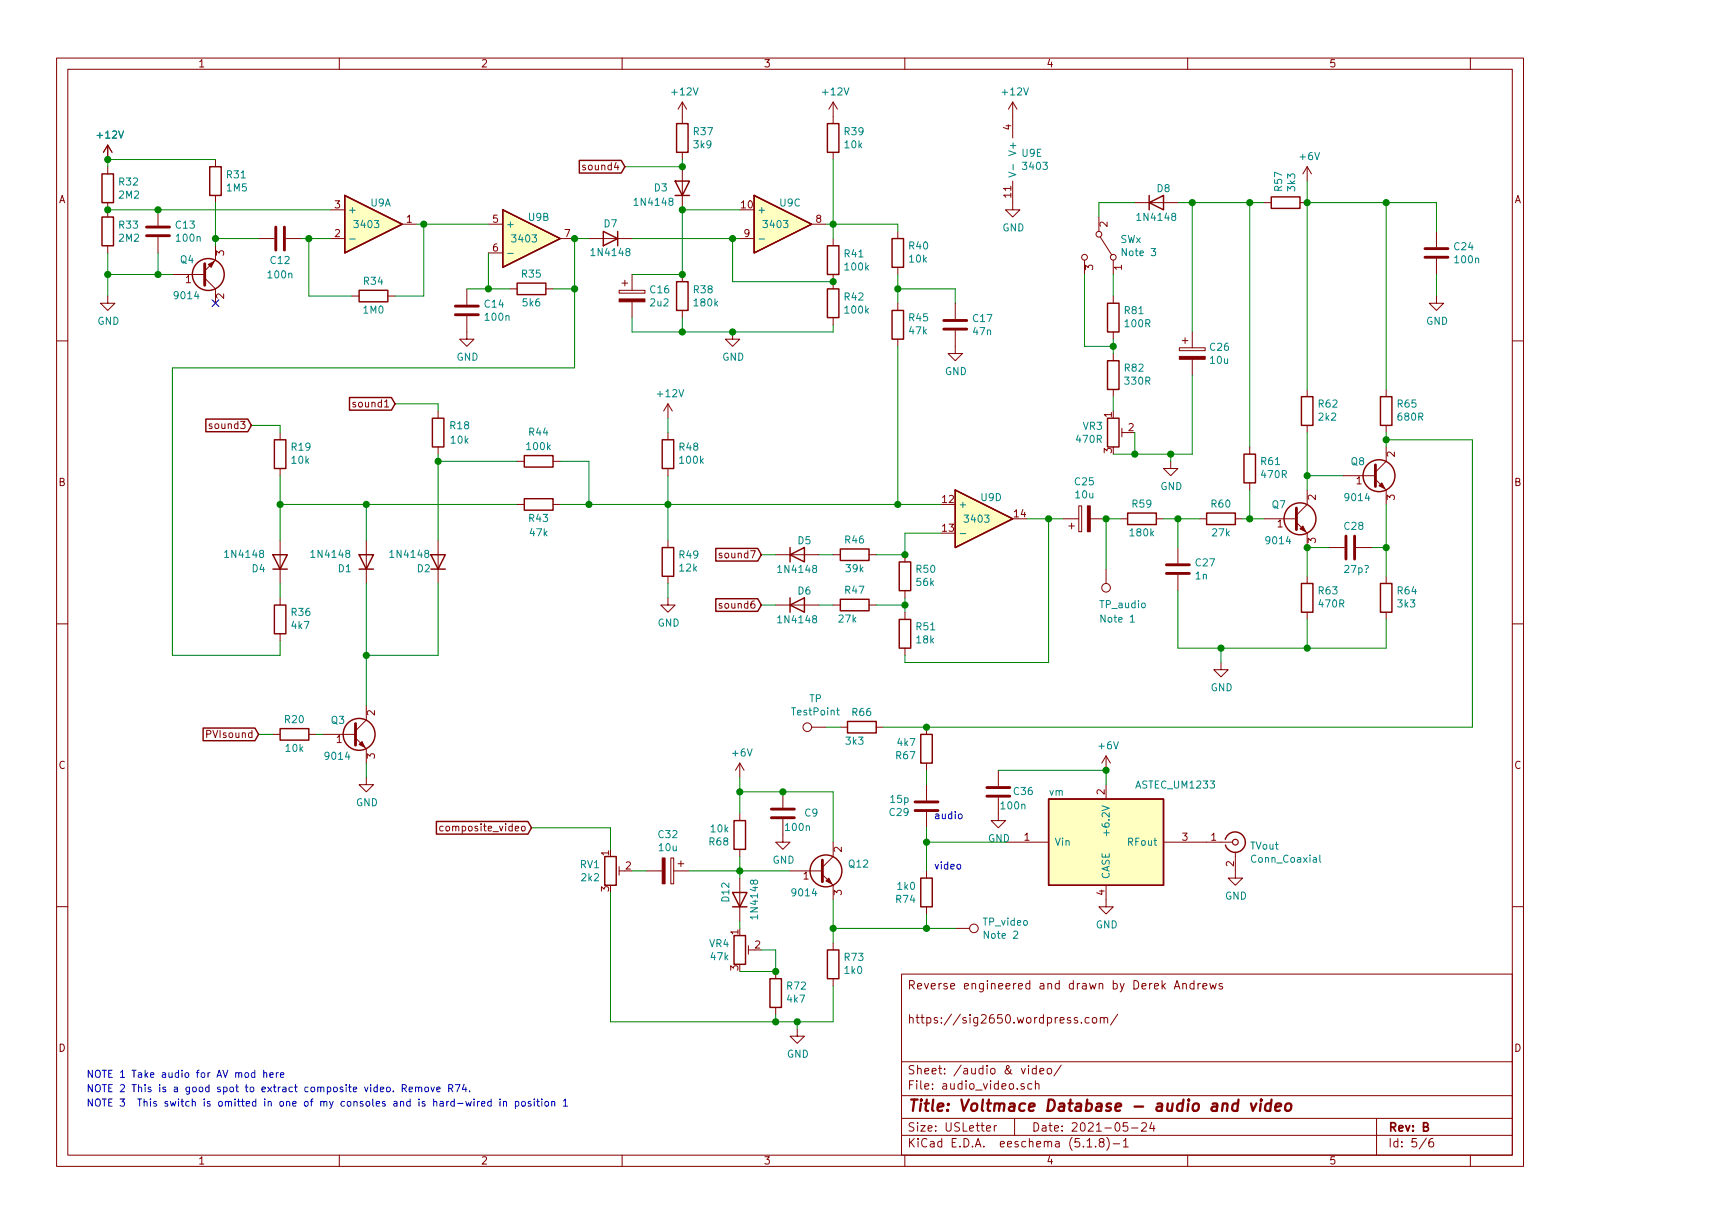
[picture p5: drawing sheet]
<svg xmlns="http://www.w3.org/2000/svg" width="297mm" height="210mm" viewBox="0 0 297 210" stroke-linecap="round" stroke-linejoin="round" font-family="sans-serif">
<g fill="none" stroke="#840000" stroke-width=".17">
<path d="M9.7 10h252.3v190.5h-252.3zM11.7 11.9h248.4v186.7h-248.4zM58.4 10v1.9M107 10v1.9M117.4 17.5l-.8 1.3M117.4 17.5v3.7M117.4 17.5l.7 1.3M143.3 17.5v3.7M143.3 17.5l-.7 1.3M143.3 17.5l.7 1.3M155.6 10v1.9M174.2 17.5v6.2"/>
<path d="M174.2 17.5l-.8 1.3M174.2 17.5l.7 1.3M204.3 10v1.9M252.9 10v1.9M18.5 25l-.7 1.2M18.5 25v2.4M18.5 28.7v1.2M18.5 34.8v2.5M18.5 25l.8 1.2M27.2 36.1v2.7M37.1 27.4v1.3M37.1 33.6v1.2"/>
<path d="M56.8 36.1h2.5M69.2 38.5h2.4M84 38.5h2.5M117.4 26.2v1.2M117.4 28.7v7.4M139.6 38.5h2.5M143.3 26.2v1.2M154.4 39.8v1.2M174.2 31.1v5h1.2l-1.2 1.2-1.3-1.2h1.3M189 37.3v2.5M195.2 34.8h7.4M217.4 34.8h1.3"/>
<path d="M223.6 34.8h1.2M224.8 28.7l-.7 1.2M224.8 28.7v2.4M224.8 28.7l.8 1.2M247.1 39.8v2.7M9.7 58.6h2M18.5 50.9v1.2h1.3l-1.3 1.3-1.2-1.3h1.2M18.5 42.2v1.3M27.2 40.8v2.7M29.6 47.2h5.6M35.2 47.8l1.9 1.9v2.4M37.1 42.2v2.5l-1.9 1.9"/>
<path d="M44.5 41h2.7M49.2 41h2.7M56.8 41h2.5M60.5 50.9h1.3M66.7 50.9h1.2M80.3 54.4v3.9h1.2l-1.2 1.2-1.2-1.2h1.2M80.3 49.7v2.7M84 43.5h2.5M87.7 49.7h1.2M93.9 49.7h1.2M96.4 41h2.4M101.3 41h7.4"/>
<path d="M106.5 49.9h4.4v.5h-4.4zM107 48.7h1M107.5 48.2v1M108.7 47.2v2.7M108.7 51.9v2.7M117.4 47.2v1.2M117.4 53.4v1.2M126 57.1v1.2h1.2l-1.2 1.2-1.2-1.2h1.2M127.2 41h2.5M143.3 41v1.2M143.3 47.2v2.5M143.3 54.6v1.2"/>
<path d="M154.4 46v1.2M154.4 52.1v1.3M154.4 58.3v1.2M164.3 56.8v4h1.2l-1.2 1.2-1.2-1.2h1.2M164.3 52.1v2.8M186.5 44.7v2.5M189.3 40.8l1.9 3.1M191.5 44.7v2.5M191.5 50.9v1.2M191.5 57.1v1.2M202.8 59.8h4.5v.5h-4.5zM203.3 58.6h1"/>
<path d="M203.8 58.1v1M205.1 57.1v2.7M247.1 50.9v1.2h1.2l-1.2 1.3-1.3-1.3h1.3M247.1 44.5v2.7M260.1 58.6h1.9M48.2 74.4v1.2M75.4 70.7v1.2M75.4 76.8v1.3M88.9 79.3h1.3M95.1 79.3h1.3M114.9 69.4v2.5M114.9 74.4v1.2"/>
<path d="M114.9 69.4l-.8 1.3M114.9 69.4l.7 1.3M191.5 60.8v1.2M191.5 67v1.2M193 73.6v1.5M193 74.4h.9M201.4 79.3v1.2h1.2l-1.2 1.3-1.3-1.3h1.3M205.1 61.8v2.7M214.9 76.8v1.3M224.8 67v1.2M224.8 73.1v1.3M238.4 76.8v2.5l-1.8 1.9"/>
<path d="M238.4 67v1.2M238.4 73.1v1.3M48.2 80.5v1.3M48.2 92.9v7.4M63 92.9v7.4M75.4 92.9v7.4M88.9 86.7h1.3M95.1 86.7h1.3M114.9 80.5v1.3M114.9 92.9v1.2M114.9 99.1v1.2M133.4 95.4h7.4"/>
<path d="M143.3 95.4h1.2M149.5 95.4h1.2M155.7 95.4v1.2M182.8 89.2h2.7M183.8 90.4h1M184.3 89.9v1M185.5 87h.5v4.4h-.5zM187.5 89.2h2.7M190.2 97.8v2.5M192.7 89.2h1.2M198.9 89.2h1.2M202.6 94.1v2.8"/>
<path d="M202.6 98.8v2.7M206.3 89.2h1.2M212.5 89.2h1.2M214.9 83v1.3M217.4 89.2h5.6M223 89.8l1.8 1.9v2.4M224.8 84.3v2.4l-1.8 1.9M224.8 99.1v1.2M228.5 94.1h2.8M231 81.8h5.6M233.2 94.1h2.7M236.6 82.4l1.8 1.9v2.4"/>
<path d="M238.4 99.1v1.2M9.7 107.3h2M48.2 102.8v1.2M48.2 109v1.2M114.9 102.8v1.2h1.2l-1.2 1.3-1.2-1.3h1.2M133.4 104h7.4M143.3 104h1.2M149.5 104h1.2M155.7 101.5v1.3M155.7 105.3v1.2M155.7 111.4v1.3M210 113.9v1.2h1.2l-1.2 1.3-1.2-1.3h1.2"/>
<path d="M224.8 105.3v1.2M238.4 105.3v1.2M260.1 107.3h1.9M46.9 126.3h1.3M53.1 126.3h1.3M55.6 126.3h5.5M61.1 126.9l1.9 1.8v2.5M63 133.7v1.2h1.2l-1.2 1.2-1.2-1.2h1.2M63 121.3v2.5l-1.9 1.8M127.2 131.2v2.5M127.2 139.8v1.3M127.2 131.2l-.7 1.2"/>
<path d="M127.2 131.2l.8 1.2M134.7 136.1v2.8M139.6 125h2.5M144.5 125h1.3M150.7 125h1.2M159.4 125v1.3M159.4 131.2v1.2M159.4 134.9v2.7M159.4 139.6v2.7M171.7 137.1v4h1.2l-1.2 1.2-1.2-1.2h1.2M171.7 132.4v2.7M190.2 130v2.4"/>
<path d="M190.2 134.9v2.5M190.2 130l-.7 1.2M190.2 130l.8 1.2M9.7 155.9h2M76.2 142.1l-.4-.1-.2 .3 .2 .5h.4M89.7 142.2l.2-.2 .4 .2v.4l-.1 .2-.3 .1-.2-.2zM106.5 149.7h1M106.5 149v1.5M111.2 149.7h2.7M115.4 147.5h.5v4.4h-.5zM115.9 149.7h2.7M116.6 148.5h1"/>
<path d="M117.1 148v1M127.2 146v1.3M127.2 151v7.4M134.7 140.8v4h1.2l-1.2 1.2-1.3-1.2h1.3M135.9 149.7h5.5M141.4 150.3l1.9 1.9v2.5M143.3 144.8v2.5l-1.9 1.8M159.4 149.7v1.3M159.4 155.9v1.2M164.3 159.6h2.5M172.9 144.8h7.5M190.2 152.2v3.7h1.3l-1.3 1.2-1.2-1.2h1.2"/>
<path d="M200.1 144.8h11.9M212.5 146.5v4.5h1.2l-1.2 1.2-1.3-1.2h1.3M260.1 155.9h1.9M128.7 162.6v1.5M128.7 163.3h1M133.4 167v1.3M133.4 173.2v1.2M137.1 176.9v1.2h1.3l-1.3 1.3-1.2-1.3h1.2M143.3 162.1v1.2M143.3 168.3v1.2M155.1 167.5h105v31.1h-105zM185.3 175l-.3-.1-.2 .2v.2l.5 .2v.3h-.5"/>
<path d="M186 175.8v.1M187.3 175l-.4-.1-.3 .3 .2 .6h.5M187.9 175l.3-.1 .4 .1v.6l-.1 .2-.3 .1-.3-.1zM189.3 175a.36 .36 0 0 1 .6 .1v.8M189.3 174.9v1M189.9 175.1l.2-.2 .3 .1 .1 .9M192.2 174.4l-1.2 1.8M202 170l.4-1.4 .5 1.4M202.1 169.6h.7M203.4 169.2l.1-.1a.36 .36 0 0 1 .6 .2v.7M203.4 169.1v.9M205.4 169.1h-.5l-.2 .2v.6l.2 .1h.5"/>
<path d="M205.4 168.6v1.4M206.1 169.1v.9M206.5 169.1l-.4 .2M206.9 169.6l.7-.2-.1-.3h-.4l-.2 .2 .1 .7h.5M208.1 169.1l.3 .9 .2-.7 .3 .7 .3-.9M210.2 169.1a.34 .34 0 0 0-.5 .2l.6 .5-.2 .2h-.4M58.4 198.6v1.9M107 198.6v1.9M155.1 195.2h105M155.1 192.3h105M155.1 188.4h105M155.1 182.5h105"/>
<path d="M155.6 198.6v1.9M169.7 194l.7-.1-.1-.3-.4-.1-.2 .2 .1 .7h.5M171 193.5v1M171.4 193.5l-.3 .1-.1 .2M174.5 192.3v2.9M176.1 186.4l-.3-.1-.2 .2 .1 .2 .4 .1v.4h-.5M176.9 183.2v.1M176.9 183.7v.9M177.5 186.4l-.5-.1-.2 .3 .1 .6h.6M178.1 186.4l.2-.1 .4 .1v.9M178.1 185.8v1.5M178.2 183.7h-.4l-.3 .2 .1 .6 .2 .1h.4"/>
<path d="M178.2 183.2v1.4M178.9 184.2l.6-.2v-.3h-.5l-.1 .2v.7h.6M180.2 183.8l.2-.1 .4 .1v.7l-.2 .1-.4-.1zM182.5 183.1l-1.2 1.9M187 196.1l.4-.4v1.5M187 197.2h.8M188.4 197.1v.1M189.3 196.3l-.2-.2v-.2l.2-.2 .4 .1 .2 .2-.1 .2-.6 .2a.47 .47 0 0 0-.1 .7l.2 .1 .5-.1a.47 .47 0 0 0-.2-.8M190.4 195.5a1.66 1.66 0 0 1 0 2.3M191.5 196.6h1.1M193.2 196.1l.4-.4v1.5M193.2 197.2h.8"/>
<path d="M193.9 193h-.7v.7l.2-.1h.5l.1 .3-.1 .4-.2 .2-.5-.2M194.6 193.9h1.1M196.4 193.2l.2-.2h.3l.2 .2 .1 .2-.1 .2-.8 .9h.9M198.1 192.9l-.3 1.1h.8M198.4 193.5v1M204.3 198.6v1.9M236.8 192.3v6.3M245.3 195.7l-1.2 1.8M246.4 195.7a.6 .6 0 0 0-.6 .6v.8l.3 .1 .4-.1 .1-.5-.2-.3h-.3l-.3 .3M252.9 198.6v1.9"/>
<circle cx="186.5" cy="44.2" r=".49"/>
<circle cx="189" cy="40.3" r=".49"/>
<circle cx="191.5" cy="44.2" r=".49"/>
<circle cx="190.2" cy="101.1" r=".74"/>
<circle cx="138.9" cy="125" r=".74"/>
<circle cx="167.5" cy="159.6" r=".74"/>
</g>
<path d="M212.9 189.8a.67 .67 0 0 0-.9 .3l-.1 .5 .2 .3 .1 .1 .6-.1M213 189l-.2 2M215.2 189.7l.3 1.3 .6-1.3M216.9 189.7l-.2 1.3M216.9 189l-.1 .1 .1 .1 .1-.1-.1-.1v.2M218.6 189.8a.67 .67 0 0 0-1 .3v.5l.1 .3 .2 .1 .6-.1M218.7 189l-.2 2M219.4 190.3l.9-.2v-.3l-.6-.1-.3 .3v.9l.2 .1 .5-.1M221.3 189.8a.51 .51 0 0 1 .8 .3l-.1 .5a.53 .53 0 0 1-.5 .4 .53 .53 0 0 1-.5-.4l.1-.5z" fill="none" stroke="#840000" stroke-width=".4"/>
<g fill="none" stroke="#840000" stroke-width=".25">
<path d="M17.5 29.9h2v4.9h-2zM17.5 37.3h2v4.9h-2zM36.1 28.7h1.9v4.9h-1.9zM59.3 33.6l9.9 4.9-9.9 5zM86.5 36.1l9.9 4.9-9.9 5zM99.6 27.6h7.3l.6 1.1-.6 1h-7.3zM103.8 39.8l2.4 1.2-2.4 1.2zM106.2 39.8v2.4M116.1 31.1h2.5l-1.2 2.5zM116.1 33.6h2.5M116.4 21.2h1.9v5h-1.9zM129.7 33.6l9.9 4.9-9.9 5z"/>
<path d="M142.3 21.2h2v5h-2zM197.7 34.8l2.4-1.2v2.5zM197.7 33.6v2.5M218.7 33.8h4.9v2h-4.9zM61.8 49.9h4.9v2h-4.9zM88.9 48.7h5v2h-5zM116.4 48.4h1.9v5h-1.9zM142.3 49.7h2v4.9h-2zM142.3 42.2h2v5h-2zM153.4 53.4h2v4.9h-2zM153.4 41h2v5h-2zM190.5 52.1h2v5h-2z"/>
<path d="M35.4 72h7.2l.6 1.1-.6 1.1h-7.2zM47.2 75.6h2v4.9h-2zM60.1 68.3h7.2l.6 1.1-.6 1.1h-7.2zM74.4 71.9h1.9v4.9h-1.9zM90.2 78.3h4.9v2h-4.9zM113.9 75.6h2v4.9h-2zM190.5 71.9h2v4.9h-2zM190.5 62h2v5h-2zM214 78.1h1.9v4.9h-1.9zM223.8 68.2h2v4.9h-2zM237.4 68.2h2v4.9h-2zM46.9 95.4h2.5l-1.2 2.4z"/>
<path d="M46.9 97.8h2.5M61.8 95.4h2.4l-1.2 2.4zM61.8 97.8h2.4M74.1 95.4h2.5l-1.2 2.4zM74.1 97.8h2.5M90.2 85.7h4.9v2h-4.9zM113.9 94.1h2v5h-2zM123.1 94.3h7.2l.6 1.1-.6 1.1h-7.2zM135.9 95.4l2.5-1.3v2.5zM135.9 94.1v2.5M144.5 94.4h5v2h-5zM154.7 96.6h1.9v4.9h-1.9z"/>
<path d="M164.3 84.3l9.9 4.9-9.9 4.9zM193.9 88.2h5v2h-5zM207.5 88.2h5v2h-5zM47.2 104h2v5h-2zM123.1 102.9h7.2l.6 1.1-.6 1.1h-7.2zM135.9 104l2.5-1.2v2.5zM135.9 102.8v2.5M144.5 103h5v2h-5zM154.7 106.5h1.9v4.9h-1.9zM223.8 100.3h2v5h-2zM237.4 100.3h2v5h-2zM34.9 125.2h9l.6 1.1-.6 1h-9z"/>
<path d="M48.2 125.3h4.9v1.9h-4.9zM145.8 124h4.9v2h-4.9zM158.4 126.3h1.9v4.9h-1.9zM180.4 137.4h19.7v14.8h-19.7zM75.1 141.2h15.7l.6 1.1-.6 1.1h-15.7zM104 147.3h2v4.9h-2zM126 153.4h2.5l-1.3 2.5zM126 155.9h2.5M126.3 141.1h1.9v4.9h-1.9zM158.4 151h1.9v4.9h-1.9zM210.7 144.3a1.75 1.75 0 0 1 2-1.3 1.75 1.75 0 0 1 1.5 1.8M214.2 144.8a1.75 1.75 0 0 1-1.5 1.7 1.75 1.75 0 0 1-1.9-1.2"/>
<path d="M126.3 160.8h1.9v5h-1.9zM132.4 168.3h2v4.9h-2zM142.3 163.3h2v5h-2z"/>
<circle cx="35.8" cy="47.2" r="2.74"/>
<circle cx="223.6" cy="89.2" r="2.74"/>
<circle cx="237.2" cy="81.8" r="2.74"/>
<circle cx="61.8" cy="126.3" r="2.74"/>
<circle cx="142.1" cy="149.7" r="2.74"/>
</g>
<g fill="none" stroke="#840000" stroke-width=".49">
<path d="M25.2 39h4M47.4 39v4M48.9 39v4M25.2 40.5h4M35.2 45.3v3.7M78.3 54.1h4M78.3 52.6h4M162.3 56.6h4M162.3 55.1h4M245.1 44.2h3.9M245.1 42.7h3.9M236.6 79.9v3.7"/>
<path d="M200.6 98.6h4M200.6 97.1h4M223 87.3v3.7M231.5 92.2v3.9M233 92.2v3.9M61.1 124.4v3.7M132.7 139.1h3.9M157.4 137.9h3.9M157.4 139.3h3.9M169.7 135.4h4M169.7 136.9h4M132.7 140.6h3.9"/>
<path d="M141.4 147.9v3.7"/>
</g>
<g fill="#840000" stroke="#840000" stroke-width=".17">
<path d="M142.1 151.5l.5-.5 .5 .9z"/>
<path d="M113.9 147.5h.5v4.4h-.5z"/>
<path d="M61.8 128l.5-.5 .5 1z"/>
<path d="M187 87h.5v4.4h-.5z"/>
<path d="M223.6 90.9l.5-.5 .5 1z"/>
<path d="M237.7 83l.5 1-1-.5z"/>
<path d="M202.8 61.3h4.5v.5h-4.5z"/>
<path d="M35.8 45.5l1-.5-.5 1z"/>
<path d="M106.5 51.4h4.4v.5h-4.4z"/>
</g>
<path d="M173.5 29.6l1.2 .4-1.2 .4M174.3 28.3v.9M60.1 41.1h1M87.3 43.6h1M130.6 41.1h.9M165.1 91.7h1M194.4 107h.7M143.9 122.1h.5M144.1 121.7v1l.3 .2M190.3 142.7v.9M227 147v1.1l.2 .1" fill="none" stroke="#008484" stroke-width=".17"/>
<g fill="#ffffc2" stroke="#ffffc2" stroke-width=".17">
<path d="M180.4 137.4h19.7v14.8h-19.7z"/>
<path d="M129.7 33.6l9.9 4.9-9.9 5z"/>
<path d="M59.3 33.6l9.9 4.9-9.9 5z"/>
<path d="M86.5 36.1l9.9 4.9-9.9 5z"/>
<path d="M164.3 84.3l9.9 4.9-9.9 4.9z"/>
</g>
<circle cx="212.5" cy="144.8" r=".49" fill="none" stroke="#840000" stroke-width=".2"/>
<g fill="none" stroke="#008400" stroke-width=".17">
<path d="M18.5 36.1h38.3M37.1 34.8v7.4M37.1 27.4h-18.6v1.3M71.6 38.5h12.4M72.9 38.5v12.4h-5M117.4 27.4v1.3h-9.9M127.2 36.1h-9.8v11.1h-8.7M142.1 38.5h12.3v1.3M143.3 27.4v13.6M195.2 34.8h-6.2v2.5M202.6 34.8h14.8M205.1 34.8v22.3"/>
<path d="M214.9 34.8v42M224.8 34.8h22.3v5M224.8 31.1v35.9M238.4 34.8v32.2M18.5 43.5v7.4M18.5 47.2h11.1M27.2 43.5v3.7M37.1 41h7.4M51.9 41h4.9M53.1 41v9.9h7.4M80.3 49.7h7.4M84 43.5v6.2"/>
<path d="M95.1 49.7h3.7M101.3 41h-2.5v22.3h-69.2v49.4h18.6v-2.5M108.7 41h18.5M108.7 54.6v2.5h34.6v-1.3M117.4 54.6v2.5M126 41v7.4h17.3M154.4 49.7h9.9v2.4M154.4 47.2v4.9M154.4 59.5v27.2M186.5 47.2v12.3h5M191.5 47.2v3.7M191.5 58.3v2.5"/>
<path d="M247.1 47.2v3.7M43.2 73.1h5v1.3M67.9 69.4h7.5v1.3M75.4 79.3h13.5M75.4 78.1v14.8M96.4 79.3h4.9v7.4M114.9 71.9v2.5M191.5 68.2v2.5M195.2 74.4v3.7M201.4 78.1v1.2M205.1 64.5v13.6h-13.6M224.8 74.4v9.9"/>
<path d="M238.4 74.4v2.4M238.4 75.6h14.8v49.4h-101.3M48.2 86.7h40.7M48.2 81.8v11.1M63 86.7v6.2M96.4 86.7h65.4M114.9 81.8v11.1M130.9 95.4h2.5M140.8 95.4h2.5M161.8 91.7h-6.1v3.7h-5M176.7 89.2h6.1M180.4 89.2v24.7h-24.7v-1.2"/>
<path d="M192.7 89.2h-2.5v8.6M200.1 89.2h6.2M202.6 89.2v4.9M213.7 89.2h3.7M214.9 84.3v4.9M224.8 81.8h6.2M228.5 94.1h-3.7v5M235.9 94.1h2.5M238.4 86.7v12.4M48.2 100.3v2.5M63 100.3v21M75.4 100.3v12.4h-12.4"/>
<path d="M114.9 100.3v2.5M130.9 104h2.5M140.8 104h2.5M150.7 104h5M155.7 102.8v2.5M202.6 101.5v9.9h35.8v-4.9M210 111.4v2.5M224.8 106.5v4.9M44.5 126.3h2.4M54.4 126.3h1.2M63 131.2v2.5M127.2 136.1h16.1v8.7"/>
<path d="M127.2 133.7v6.1M142.1 125h2.4M159.4 132.4v2.5M171.7 132.4h18.5v2.5M91.4 142.3h13.6v3.7M105 153.4v22.3h38.3v-6.2M108.7 149.7h2.5M118.6 149.7h17.3M127.2 147.3v3.7M127.2 158.4v1.2M143.3 154.7v7.4M143.3 159.6h21"/>
<path d="M159.4 142.3v7.4M159.4 157.1v2.5M159.4 144.8h13.5M130.9 163.3h2.5v3.7h-6.2M133.4 174.4v1.3M137.1 175.7v1.2"/>
</g>
<g fill="none" stroke="#0000c2" stroke-width=".17">
<path d="M164.9 140l.3-.1 .3 .3-.1 .5-.3 .1-.2-.2zM43.8 184.5l-.3-.1-.3 .2 .2 .6h.4M43.8 184v1.2M45.4 184.5l.1-.1 .3 .1 .1 .7M45.4 184v1.2M46.4 184.8l.6-.1-.1-.2-.3-.1-.2 .2 .1 .6h.4M47.5 184.4v.8M47.9 184.4l-.4 .2M48.2 184.8l.6-.1v-.2l-.4-.1-.2 .2 .1 .6h.5M69.2 187.1h.6l.1-.2-.1-.3-.2-.1h-.4v1.2M69.5 187.1l.4 .6M70.4 187.3l.6-.1-.1-.3h-.4l-.1 .2v.5h.5"/>
<path d="M71.5 187l.1-.1h.3l.1 .8M71.5 186.9v.8M72 187.1l.2-.2h.3v.8M73.2 186.9h.3l.2 .1-.1 .6-.3 .1-.2-.2zM74.1 186.9l.3 .8 .3-.8M75.1 187.3l.6-.1v-.3h-.4l-.2 .2 .1 .5h.5M77.2 187.1h.6v-.5l-.1-.1h-.5v1.2M77.5 187.1l.4 .6M78.3 186.5h.8l-.5 1.2M78.7 189.7h1M79.8 186.4l-.3 .9h.8M80.1 189.4l.3 .8 .2-.6 .2 .6 .3-.8"/>
<path d="M80.1 186.9v.8M80.8 187.6v.1M81.5 188.9v.2M81.5 189.4v.8M82.1 189.4v.8M82.5 189.4l-.4 .2M82.8 189.7h.6v-.3h-.4l-.2 .1 .1 .6h.5M84.5 189.4h-.4l-.2 .2 .1 .5h.5M84.5 188.9v1.3M86 188.9v.2M86 189.4v.8M86.6 189.5l.2-.1h.3v.8"/>
<path d="M86.6 189.4v.8M88.6 189.4h.4l.2 .2-.1 .5h-.5M88.6 189.4v1.2M89.8 189.5l.2-.1h.3l.1 .2-.1 .5-.3 .1-.2-.2zM91.3 189.4h-.3l-.2 .1 .1 .2 .4 .1v.3h-.5M91.9 188.9v.2M91.9 189.4v.8M92.3 189.4h.5M92.5 188.9v1.1l.3 .2M93.2 188.9v.2M93.2 189.4v.8M93.8 189.5l.2-.1 .3 .1 .1 .4-.2 .2-.2 .1-.2-.2z"/>
<path d="M94.9 189.5l.2-.1h.3v.8M94.9 189.4v.8M96.9 189.3l.3-.4v1.3M96.9 190.2h.7"/>
</g>
<g fill="#008400" stroke="#008400" stroke-width=".25">
<circle cx="27.2" cy="47.2" r=".49"/>
<circle cx="224.8" cy="34.8" r=".49"/>
<circle cx="84" cy="49.7" r=".49"/>
<circle cx="53.1" cy="41" r=".49"/>
<circle cx="98.8" cy="49.7" r=".49"/>
<circle cx="48.2" cy="86.7" r=".49"/>
<circle cx="63" cy="86.7" r=".49"/>
<circle cx="63" cy="112.7" r=".49"/>
<circle cx="190.2" cy="89.2" r=".49"/>
<circle cx="18.5" cy="47.2" r=".49"/>
<circle cx="134.7" cy="136.1" r=".49"/>
<circle cx="159.4" cy="159.6" r=".49"/>
<circle cx="98.8" cy="41" r=".49"/>
<circle cx="117.4" cy="47.2" r=".49"/>
<circle cx="133.4" cy="175.7" r=".49"/>
<circle cx="117.4" cy="28.7" r=".49"/>
<circle cx="127.2" cy="136.1" r=".49"/>
<circle cx="214.9" cy="34.8" r=".49"/>
<circle cx="159.4" cy="125" r=".49"/>
<circle cx="205.1" cy="34.8" r=".49"/>
<circle cx="137.1" cy="175.7" r=".49"/>
<circle cx="117.4" cy="36.1" r=".49"/>
<circle cx="159.4" cy="144.8" r=".49"/>
<circle cx="127.2" cy="149.7" r=".49"/>
<circle cx="143.3" cy="159.6" r=".49"/>
<circle cx="191.5" cy="59.5" r=".49"/>
<circle cx="143.3" cy="38.5" r=".49"/>
<circle cx="133.4" cy="167" r=".49"/>
<circle cx="224.8" cy="81.8" r=".49"/>
<circle cx="126" cy="57.1" r=".49"/>
<circle cx="195.2" cy="78.1" r=".49"/>
<circle cx="126" cy="41" r=".49"/>
<circle cx="117.4" cy="57.1" r=".49"/>
<circle cx="154.4" cy="49.7" r=".49"/>
<circle cx="201.4" cy="78.1" r=".49"/>
<circle cx="27.2" cy="36.1" r=".49"/>
<circle cx="143.3" cy="48.4" r=".49"/>
<circle cx="37.1" cy="41" r=".49"/>
<circle cx="18.5" cy="27.4" r=".49"/>
<circle cx="72.9" cy="38.5" r=".49"/>
<circle cx="238.4" cy="34.8" r=".49"/>
<circle cx="214.9" cy="89.2" r=".49"/>
<circle cx="154.4" cy="86.7" r=".49"/>
<circle cx="155.7" cy="95.4" r=".49"/>
<circle cx="202.6" cy="89.2" r=".49"/>
<circle cx="18.5" cy="36.1" r=".49"/>
<circle cx="180.4" cy="89.2" r=".49"/>
<circle cx="75.4" cy="79.3" r=".49"/>
<circle cx="210" cy="111.4" r=".49"/>
<circle cx="224.8" cy="111.4" r=".49"/>
<circle cx="101.3" cy="86.7" r=".49"/>
<circle cx="224.8" cy="94.1" r=".49"/>
<circle cx="114.9" cy="86.7" r=".49"/>
<circle cx="155.7" cy="104" r=".49"/>
<circle cx="190.2" cy="132.4" r=".49"/>
<circle cx="238.4" cy="94.1" r=".49"/>
<circle cx="238.4" cy="75.6" r=".49"/>
</g>
<path d="M36.5 51.5l1.2 1.2M37.7 51.5l-1.2 1.2" fill="none" stroke="#000084" stroke-width=".17"/>
<text font-size="2.7" fill="#840000" x="156" y="191.1">Title: Voltmace Database - audio and video</text>
<g font-size="2" fill="#840000">
<text x="156" y="170.1">Reverse engineered and drawn by Derek Andrews</text>
<text x="156" y="176">https://sig2650.wordpress.com/</text>
<text x="156" y="184.7">Sheet: /audio &amp; video/</text>
<text x="156" y="187.3">File: audio_video.sch</text>
<text x="156" y="197.3">KiCad E.D.A. eeschema (5.1.8)-1</text>
<text x="156" y="194.5">Size: USLetter</text>
<text x="177.4" y="194.5">Date: 2021-05-24</text>
<text x="238.7" y="194.5">Rev: B</text>
<text x="238.7" y="197.3">Id: 5/6</text>
</g>
<g font-size="1.8" fill="#840000">
<text x="34" y="11.6">1</text>
<text x="82.7" y="11.6">2</text>
<text x="131.3" y="11.6">3</text>
<text x="179.9" y="11.6">4</text>
<text x="228.6" y="11.6">5</text>
<text x="10.1" y="34.9">A</text>
<text x="260.5" y="34.9">A</text>
<text x="10.1" y="83.5">B</text>
<text x="260.5" y="83.5">B</text>
<text x="10.1" y="132.2">C</text>
<text x="260.5" y="132.2">C</text>
<text x="10.1" y="180.8">D</text>
<text x="260.5" y="180.8">D</text>
<text x="34" y="200.2">1</text>
<text x="82.7" y="200.2">2</text>
<text x="131.3" y="200.2">3</text>
<text x="179.9" y="200.2">4</text>
<text x="228.6" y="200.2">5</text>
</g>
<g font-size="1.7" fill="#008484">
<text x="115.7" y="16.4">+12V</text>
<text x="141.6" y="16.4">+12V</text>
<text x="172.5" y="16.4">+12V</text>
<text x="16.9" y="23.8">+12V</text>
<text x="119.4" y="23.3">R37</text>
<text x="145.3" y="23.3">R39</text>
<text x="119.4" y="25.5">3k9</text>
<text x="145.3" y="25.5">10k</text>
<text x="174.8" y="26.4" transform="rotate(-90 174.8 26.4)">V+</text>
<text x="175.8" y="27">U9E</text>
<text x="176.1" y="29.2">3403</text>
<text x="223.6" y="27.5">+6V</text>
<text x="20.5" y="31.9">R32</text>
<text x="20.6" y="34.1">2M2</text>
<text x="39.1" y="30.7">R31</text>
<text x="39.1" y="32.9">1M5</text>
<text x="63.8" y="35.5">U9A</text>
<text x="109.4" y="35.4">1N4148</text>
<text x="112.6" y="32.9">D3</text>
<text x="134.2" y="35.5">U9C</text>
<text x="199" y="33">D8</text>
<text x="220.5" y="32.8" transform="rotate(-90 220.5 32.8)">R57</text>
<text x="222.8" y="32.8" transform="rotate(-90 222.8 32.8)">3k3</text>
<text x="20.5" y="39.3">R33</text>
<text x="20.6" y="41.6">2M2</text>
<text x="30.3" y="39.3">C13</text>
<text x="30.5" y="41.6">100n</text>
<text x="59.8" y="36.7">+</text>
<text x="61.1" y="39.2">3403</text>
<text x="87" y="39.2">+</text>
<text x="88.3" y="41.7">3403</text>
<text x="90.9" y="38">U9B</text>
<text x="103.9" y="39.1">D7</text>
<text x="130.2" y="36.7">+</text>
<text x="131.5" y="39.2">3403</text>
<text x="172.4" y="39.8">GND</text>
<text x="192.7" y="41.8">SWx</text>
<text x="195.9" y="38">1N4148</text>
<text x="31.1" y="45.3">Q4</text>
<text x="46.2" y="47.9">100n</text>
<text x="46.6" y="45.4">C12</text>
<text x="89.8" y="47.7">R35</text>
<text x="102" y="44">1N4148</text>
<text x="145.3" y="44.3">R41</text>
<text x="145.4" y="46.5">100k</text>
<text x="156.4" y="42.9">R40</text>
<text x="156.5" y="45.1">10k</text>
<text x="193.3" y="44">Note 3</text>
<text x="250.2" y="43">C24</text>
<text x="250.4" y="45.3">100n</text>
<text x="30.2" y="51.4">9014</text>
<text x="62.6" y="53.9">1M0</text>
<text x="62.6" y="49">R34</text>
<text x="83.4" y="52.9">C14</text>
<text x="90" y="52.7">5k6</text>
<text x="111.9" y="50.4">C16</text>
<text x="111.9" y="52.7">2u2</text>
<text x="119.4" y="50.4">R38</text>
<text x="119.5" y="52.7">180k</text>
<text x="145.3" y="51.7">R42</text>
<text x="145.4" y="53.9">100k</text>
<text x="16.8" y="55.8">GND</text>
<text x="83.6" y="55.1">100n</text>
<text x="156.4" y="55.2">R45</text>
<text x="156.5" y="57.5">47k</text>
<text x="167.4" y="55.4">C17</text>
<text x="167.5" y="57.6">47n</text>
<text x="193.5" y="54">R81</text>
<text x="193.6" y="56.3">100R</text>
<text x="245.3" y="55.8">GND</text>
<text x="78.5" y="62">GND</text>
<text x="124.2" y="62">GND</text>
<text x="162.5" y="64.5">GND</text>
<text x="193.5" y="63.9">R82</text>
<text x="208.2" y="60.3">C26</text>
<text x="208.2" y="62.6">10u</text>
<text x="113.2" y="68.3">+12V</text>
<text x="193.6" y="66.1">330R</text>
<text x="226.8" y="70.1">R62</text>
<text x="240.4" y="70.1">R65</text>
<text x="50.2" y="77.5">R19</text>
<text x="77.5" y="73.8">R18</text>
<text x="77.6" y="76.3">10k</text>
<text x="90.7" y="77.4">100k</text>
<text x="91" y="74.9">R44</text>
<text x="116.9" y="77.5">R48</text>
<text x="185.3" y="76.1">470R</text>
<text x="186.3" y="73.9">VR3</text>
<text x="226.9" y="72.3">2k2</text>
<text x="240.5" y="72.3">680R</text>
<text x="50.2" y="79.7">10k</text>
<text x="117" y="79.7">100k</text>
<text x="184.9" y="83.4">C25</text>
<text x="216.9" y="80">R61</text>
<text x="217.1" y="82.2">470R</text>
<text x="232.4" y="80">Q8</text>
<text x="91" y="89.7">R43</text>
<text x="164.8" y="87.3">+</text>
<text x="166.1" y="89.9">3403</text>
<text x="168.8" y="86.2">U9D</text>
<text x="185.1" y="85.7">10u</text>
<text x="194.8" y="87.3">R59</text>
<text x="199.6" y="84.3">GND</text>
<text x="208.4" y="87.3">R60</text>
<text x="218.8" y="87.4">Q7</text>
<text x="231.5" y="86.2">9014</text>
<text x="39" y="95.9">1N4148</text>
<text x="53.8" y="95.9">1N4148</text>
<text x="67.4" y="95.9">1N4148</text>
<text x="91.2" y="92.2">47k</text>
<text x="137.3" y="93.6">D5</text>
<text x="145.4" y="93.4">R46</text>
<text x="194.5" y="92.2">180k</text>
<text x="208.6" y="92.2">27k</text>
<text x="217.9" y="93.6">9014</text>
<text x="231.3" y="91.1">C28</text>
<text x="43.4" y="98.4">D4</text>
<text x="58.2" y="98.4">D1</text>
<text x="71.8" y="98.4">D2</text>
<text x="116.9" y="96">R49</text>
<text x="116.9" y="98.3">12k</text>
<text x="134.1" y="98.5">1N4148</text>
<text x="145.6" y="98.4">39k</text>
<text x="157.7" y="98.5">R50</text>
<text x="157.7" y="100.7">56k</text>
<text x="205.7" y="99.6">1n</text>
<text x="205.7" y="97.4">C27</text>
<text x="231.3" y="98.5">27p?</text>
<text x="50.2" y="105.9">R36</text>
<text x="113.1" y="107.7">GND</text>
<text x="134.1" y="107.2">1N4148</text>
<text x="137.3" y="102.2">D6</text>
<text x="144.3" y="107">27k</text>
<text x="145.4" y="102.1">R47</text>
<text x="189.3" y="104.6">TP_audio</text>
<text x="189.6" y="107">Note 1</text>
<text x="226.8" y="102.2">R63</text>
<text x="227" y="104.4">470R</text>
<text x="240.4" y="102.2">R64</text>
<text x="240.5" y="104.4">3k3</text>
<text x="50.2" y="108.1">4k7</text>
<text x="157.7" y="108.4">R51</text>
<text x="157.7" y="110.6">18k</text>
<text x="208.2" y="118.8">GND</text>
<text x="49" y="124.3">R20</text>
<text x="57" y="124.4">Q3</text>
<text x="136.4" y="123">TestPoint</text>
<text x="139.2" y="120.7">TP</text>
<text x="146.6" y="123.1">R66</text>
<text x="49.2" y="129.3">10k</text>
<text x="56.1" y="130.6">9014</text>
<text x="126.1" y="130.1">+6V</text>
<text x="145.6" y="128">3k3</text>
<text x="154.2" y="130.5">R67</text>
<text x="154.4" y="128.3">4k7</text>
<text x="189.1" y="128.8">+6V</text>
<text x="174.4" y="136.7">C36</text>
<text x="180.5" y="136.8">vm</text>
<text x="195.6" y="135.6">ASTEC_UM1233</text>
<text x="61.2" y="138.6">GND</text>
<text x="122.3" y="143.1">10k</text>
<text x="135.2" y="142.9">100n</text>
<text x="138.5" y="140.4">C9</text>
<text x="153.1" y="140.3">C29</text>
<text x="153.2" y="138">15p</text>
<text x="172.3" y="139.1">100n</text>
<text x="190.9" y="142.9" transform="rotate(-90 190.9 142.9)">+6.2V</text>
<text x="99.8" y="149.3">RV1</text>
<text x="113.3" y="144.1">C32</text>
<text x="113.4" y="146.3">10u</text>
<text x="122.1" y="145.4">R68</text>
<text x="132.9" y="148.5">GND</text>
<text x="146" y="149.2">Q12</text>
<text x="169.9" y="144.8">GND</text>
<text x="181.3" y="145.4">Vin</text>
<text x="194.2" y="145.4">RFout</text>
<text x="215.1" y="146.1">TVout</text>
<text x="215.5" y="148.3">Conn_Coaxial</text>
<text x="100.1" y="151.5">2k2</text>
<text x="125.4" y="155" transform="rotate(-90 125.4 155)">D12</text>
<text x="136.4" y="154.1">9014</text>
<text x="154.2" y="155.2">R74</text>
<text x="154.4" y="153">1k0</text>
<text x="190.9" y="151.2" transform="rotate(-90 190.9 151.2)">CASE</text>
<text x="210.7" y="154.7">GND</text>
<text x="130.4" y="157.7" transform="rotate(-90 130.4 157.7)">1N4148</text>
<text x="169.1" y="159.1">TP_video</text>
<text x="169.5" y="161.4">Note 2</text>
<text x="188.5" y="159.6">GND</text>
<text x="122.1" y="162.8">VR4</text>
<text x="122.3" y="165.1">47k</text>
<text x="145.3" y="165.2">R73</text>
<text x="145.3" y="167.4">1k0</text>
<text x="135.4" y="170.1">R72</text>
<text x="135.5" y="172.4">4k7</text>
<text x="135.3" y="181.8">GND</text>
</g>
<g font-size="1.7" fill="#840000">
<text x="173.9" y="22.3" transform="rotate(-90 173.9 22.3)">4</text>
<text x="100.6" y="29.3">sound4</text>
<text x="57.6" y="35.8">3</text>
<text x="127.5" y="35.8">10</text>
<text x="173.9" y="33.9" transform="rotate(-90 173.9 33.9)">11</text>
<text x="57.6" y="40.8">2</text>
<text x="69.9" y="38.3">1</text>
<text x="84.8" y="38.3">5</text>
<text x="97.1" y="40.8">7</text>
<text x="128" y="40.8">9</text>
<text x="140.4" y="38.3">8</text>
<text x="190.5" y="39" transform="rotate(-90 190.5 39)">2</text>
<text x="38.5" y="44" transform="rotate(-90 38.5 44)">3</text>
<text x="84.8" y="43.2">6</text>
<text x="188" y="46.4" transform="rotate(-90 188 46.4)">3</text>
<text x="193" y="46.4" transform="rotate(-90 193 46.4)">1</text>
<text x="31.9" y="48.7">1</text>
<text x="38.5" y="51.4" transform="rotate(-90 38.5 51.4)">2</text>
<text x="61.1" y="70">sound1</text>
<text x="191.2" y="71.7" transform="rotate(-90 191.2 71.7)">1</text>
<text x="36.3" y="73.8">sound3</text>
<text x="191.2" y="77.9" transform="rotate(-90 191.2 77.9)">3</text>
<text x="194.1" y="74.1">2</text>
<text x="233.3" y="83.3">1</text>
<text x="239.9" y="78.5" transform="rotate(-90 239.9 78.5)">2</text>
<text x="162.1" y="86.5">12</text>
<text x="174.5" y="88.9">14</text>
<text x="226.3" y="86" transform="rotate(-90 226.3 86)">2</text>
<text x="239.9" y="86" transform="rotate(-90 239.9 86)">3</text>
<text x="124.1" y="96">sound7</text>
<text x="162.1" y="91.4">13</text>
<text x="219.7" y="90.7">1</text>
<text x="226.3" y="93.4" transform="rotate(-90 226.3 93.4)">3</text>
<text x="124.1" y="104.6">sound6</text>
<text x="64.5" y="123" transform="rotate(-90 64.5 123)">2</text>
<text x="35.8" y="126.9">PVIsound</text>
<text x="57.9" y="127.7">1</text>
<text x="64.5" y="130.4" transform="rotate(-90 64.5 130.4)">3</text>
<text x="190" y="136.6" transform="rotate(-90 190 136.6)">2</text>
<text x="76.6" y="142.9">composite_video</text>
<text x="104.8" y="147.1" transform="rotate(-90 104.8 147.1)">1</text>
<text x="107.6" y="149.5">2</text>
<text x="144.8" y="146.5" transform="rotate(-90 144.8 146.5)">2</text>
<text x="176.2" y="144.5">1</text>
<text x="203.4" y="144.5">3</text>
<text x="208.3" y="144.5">1</text>
<text x="212.2" y="149" transform="rotate(-90 212.2 149)">2</text>
<text x="104.8" y="153.3" transform="rotate(-90 104.8 153.3)">3</text>
<text x="138.2" y="151.2">1</text>
<text x="144.8" y="153.9" transform="rotate(-90 144.8 153.9)">3</text>
<text x="190" y="153.9" transform="rotate(-90 190 153.9)">4</text>
<text x="127" y="160.7" transform="rotate(-90 127 160.7)">1</text>
<text x="127" y="166.9" transform="rotate(-90 127 166.9)">3</text>
<text x="129.9" y="163.1">2</text>
</g>
<g font-size="1.7" fill="#0000c2">
<text x="160.6" y="140.8">audio</text>
<text x="160.6" y="149.5">video</text>
<text x="14.8" y="185.3">NOTE 1 Take audio for AV mod here</text>
<text x="14.8" y="187.8">NOTE 2 This is a good spot to extract composite video. Remove R74.</text>
<text x="14.8" y="190.2">NOTE 3 This switch is omitted in one of my consoles and is hard-wired in position 1</text>
</g>
</svg>
